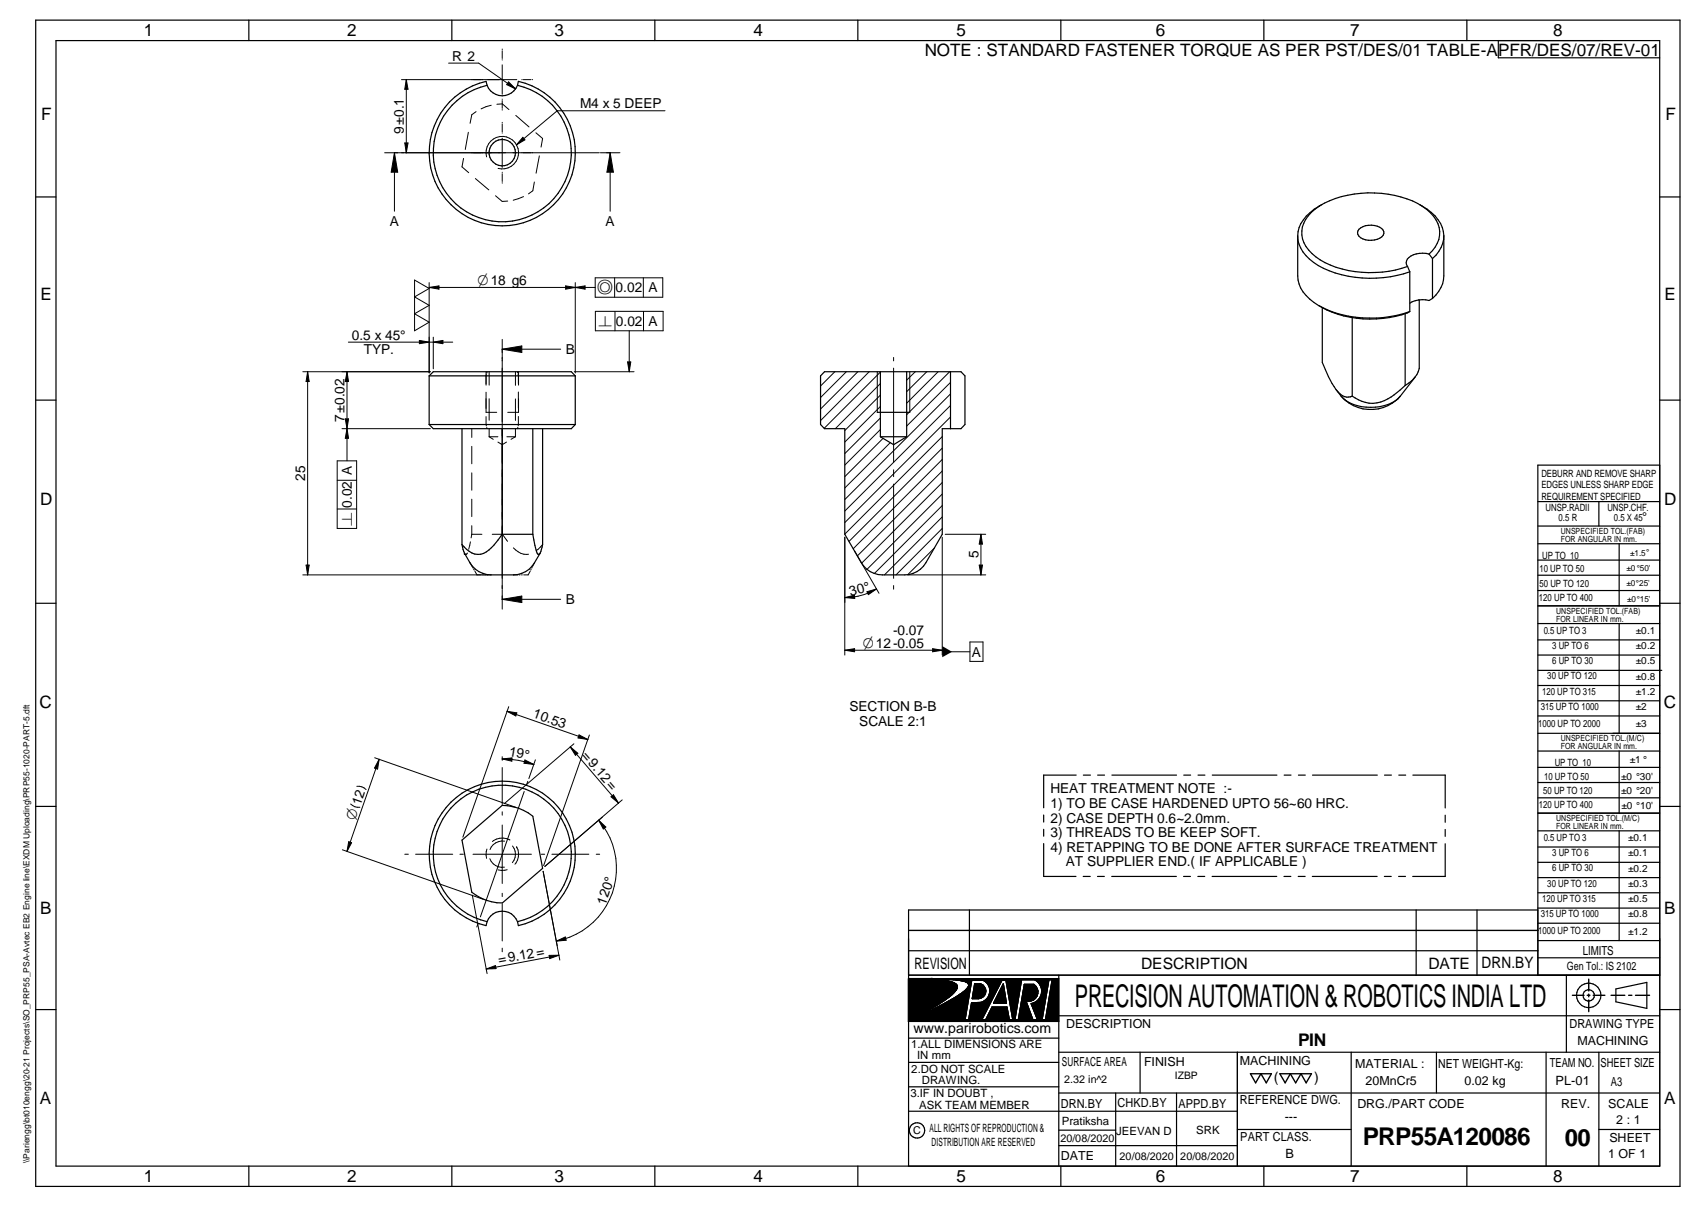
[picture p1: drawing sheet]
<svg xmlns="http://www.w3.org/2000/svg" width="420mm" height="297mm" viewBox="0 0 420 297" stroke-linecap="round" stroke-linejoin="round" font-family="sans-serif">
<g fill="none" stroke="#000" stroke-width=".3">
<path d="M8.8 5h405v287h-405zM13.8 10h395v277h-395zM61.3 5v5M111.3 5v5M161.3 5v5M211.3 5v5M261.3 5v5M311.3 5v5M361.3 5v5M369 10v4.2h39.8M120 21a4 4 0 0 0 3.7 2.6 4 4 0 0 0 3.8-2.6M120 21a17 17 0 0 0-10.3 26.2 17 17 0 0 0 28.1 0 17 17 0 0 0-10.3-26.2"/>
<path d="M120 21l-.3-1a18 18 0 0 0-10.9 27.7 18 18 0 0 0 29.8 0 18 18 0 0 0-10.9-27.7l-.2 1M8.8 48.5h5M319.6 58a8.8 8.8 0 0 0 5.1 7.4 28.7 28.7 0 0 0 22.5 1.5M319.6 58.1v9.8a7.9 7.9 0 0 0 4 6.5 27.5 27.5 0 0 0 23.6 2.3M325.6 50.3a10.2 10.2 0 0 0-5.9 6.7l-.1 1M334.7 56.4a4.5 4.5 0 0 1 5.9 .2 1.61 1.61 0 0 1-1.4 2.3 4 4 0 0 1-4.8-1.2v-.8zM349.6 50.3l.7 .5M350.3 50.8a7.5 7.5 0 0 1 4.1 8.1 8 8 0 0 1-2.5 3.6M355.6 58.1v9.8a7.7 7.7 0 0 1-2.8 5.5M408.8 48.5h5M324.9 75.2a25.8 25.8 0 0 0 22.3 1.5M325.7 75.7v13.5l.7 1.8a14.4 14.4 0 0 0 4.3 6.4 2.47 2.47 0 0 0 2.3 .1"/>
<path d="M333 78.1v19.4M346.1 77.2v17.7M346.7 65.6l.5 1.3M347.2 66.9v9.8M349.5 73.8v16.9a6.9 6.9 0 0 1-3.4 4.2M351.9 62.5a5.4 5.4 0 0 0-5.3 1.3 1.46 1.46 0 0 0 .1 1.8M351.9 62.5l.9 1.1M352.8 63.6a6.8 6.8 0 0 0 .6-10.5 23.7 23.7 0 0 0-18.2-5.5 20.5 20.5 0 0 0-12.2 4.6 6.5 6.5 0 0 0 .1 10.2 21.1 21.1 0 0 0 14 4.7 26.2 26.2 0 0 0 9.6-1.5M352.8 63.6v9.8M352.8 73.4l-.9 .6a6.1 6.1 0 0 0-4.7 .6M8.8 98.5h5M105.7 92.5l1-1h34l1 1"/>
<path d="M105.7 92.5h36M105.7 92.5v12M141.7 92.5v12M203.1 91.5h33.6l.9 1v12l-.9 1h-4.6v26l-4.1 7a6 6 0 0 1-5.2 3h-5.5a6 6 0 0 1-5.2-3l-4-7v-26h-5l-1-1v-12zM216.8 91.5v16M223.3 91.5v16M234.1 91.5v14M329.1 96a9.5 9.5 0 0 0 9.6 4.2 11.2 11.2 0 0 0 5-1.6M330.4 97.5a9.7 9.7 0 0 0 14.4 0M344.8 97.5l-.9 .9M346.1 94.9a12.7 12.7 0 0 1-8 4.4 8.9 8.9 0 0 1-5.1-1.8M348.6 92.8l-3.8 4.7"/>
<path d="M408.8 98.5h5M105.7 104.5h36M105.7 104.5l1 1h34l1-1M113.8 105.5v28.5M123.7 105.5v26M131.2 105.5v26M133.6 105.5v28.5l-.4 1.7-.5 .7a1.07 1.07 0 0 1-.7-1.1l-.8-3.8M216.1 101.5h8M216.8 107.5h6.5M216.8 107.5l3.3 1.9 3.2-1.9M408.8 114.5h-30.1v125.5M113.8 134l.6 2.1"/>
<path d="M114.4 136.1h.1M114.4 136.2h.1M114.4 136.2a8.1 8.1 0 0 0 4.5 4.9l2 .4h5.6a6 6 0 0 0 5.1-3l1.4-2.3M123.7 131.5h7.5M123.7 131.5a10.8 10.8 0 0 1-5.3 4.9 4.8 4.8 0 0 1-4.6-2.4M378.7 123.4h30.1M378.7 133.8h30.1M378.7 137.8h30.1M378.7 129.5h30.1M393.8 123.4v6.1M398.8 133.8v15.3M8.8 148.5h5"/>
<path d="M378.7 141.6h30.1M378.7 145.3h30.1M378.7 149.1h30.1M378.7 153.5h30.1M378.7 157.5h30.1M398.8 153.5v27M408.8 148.5h5M378.7 161.2h30.1M378.7 165h30.6M378.7 168.7h30.1M378.7 172.5h30.1M378.7 176.2h30.1"/>
<path d="M8.8 198.5h5M265 190.8h-8v8M266.8 190.8h1.8M270.3 190.8h1.7M273.8 190.8h16M291.5 190.8h1.7M295.1 190.8h1.6M298.6 190.8h15.9M316.3 190.8h1.7M319.8 190.8h1.7M323.2 190.8h16M341 190.8h1.7"/>
<path d="M344.5 190.8h1.7M348 190.8h7.9v8M378.7 184.8h30.1M378.7 188.8h30.1M378.7 192.6h30.1M378.7 196.3h30.1M378.7 180.5h30.1M398.8 184.8v15.3M408.8 198.5h5M113.8 206.8l9.9-8.6a11.9 11.9 0 0 1 7.5 2.7l2.4 12.8-9.9 8.5a12 12 0 0 1-7.5-2.6zM257 200.6v1.7M257 204.1v1.7"/>
<path d="M257 207.6v8.1h8M266.8 215.7h1.7M270.3 215.7h1.7M273.8 215.7h15.9M291.5 215.7h1.7M295 215.7h1.7M298.5 215.7h15.9M316.2 215.7h1.7M319.7 215.7h1.7M323.2 215.7h16M340.9 215.7h1.7M344.5 215.7h1.6"/>
<path d="M355.9 207.6v8.1h-8M355.9 200.6v1.8M355.9 204.1v1.7M378.7 200.1h30.1M378.7 204.5h30.1M378.7 208.4h30.1M378.7 212.2h30.1M378.7 216h30.1M378.7 219.7h30.1M398.8 204.5v27M120 226.8l-.3 1a18 18 0 0 1-10.9-27.7 18 18 0 0 1 29.8 0 18 18 0 0 1-10.9 27.7l-.2-1M120 226.8a4 4 0 0 1 3.7-2.6 4 4 0 0 1 3.8 2.6"/>
<path d="M120 226.8a17 17 0 0 1-10.3-26.1 17 17 0 0 1 28.1 0 17 17 0 0 1-10.3 26.1M223.8 240h185M223.8 229h154.9M223.8 234h154.9M238.7 223.9v16M260.8 240v47M348.8 223.9v16M363.8 223.9v16M378.7 223.9h-154.9v63.1M378.7 223.5h30.1M378.7 227.2h30.1M378.7 231.5h30.1"/>
<path d="M378.7 235.7h30.1M385.8 240v19M8.8 248.5h5M223.8 255.5h37M223.8 251.4h37M223.8 240.8h37M260.8 250h148M260.8 259h148M280.8 259v10M304.7 259v28M332.8 259v28M353.8 259v10"/>
<path d="M380.8 259v28M393.8 259v28M398 243.4l7.6-1.6v6.4l-7.6-1.7zM408.8 248.5h5M223.8 261.5h37M223.8 267.5h37M223.8 273.5h80.9M260.8 269h148M260.8 278.1h14M274.8 269v18M289.8 269v18M304.7 278h28.1"/>
<path d="M393.8 278h15M61.3 287v5M111.3 287v5M161.3 287v5M211.3 287v5M260.8 281.9h43.9M261.3 287v5M311.3 287v5M361.3 287v5"/>
<circle cx="123.7" cy="37.6" r="3.2"/>
<circle cx="391.3" cy="244.9" r="1.41"/>
<circle cx="391.3" cy="245" r="3"/>
<circle cx="225.9" cy="278.2" r="1.89"/>
</g>
<g fill="none" stroke="#000" stroke-width=".34">
<path d="M226.4 249.9l-2.6 1.5M226.9 249.6l-.2 .2M227.8 249.1l-.3 .2M229.3 240.8l1.5 .2M229.3 240.8l4.3 .7M229.3 240.8l5.6 .3M229.6 240.8l.4 .1M230 240.9l3.6 .1M230 240.9l-6.2-.1v10.6M230.8 241l2.8 .5M230.8 241l.5 .1M231 247.2l-7.2 4.2"/>
<path d="M231.4 247.6l-.3 .2M231.7 247.4l-.3 .2M232 241.2h.3M233.3 241h.3M233.6 241.5l.7 .1M233.6 241l1.2 .1M233.8 241.5l.2 .1M234.3 241.6l1.1 .5 .3 .5M234.3 241.6l1.1 .6M234.5 244.7l-3.6 2.6-2.8 1.7M234.8 241.1l2.9 .5M234.9 241.1l2.8 .5"/>
<path d="M234.9 245.7l-5 2.7-6.1 3M235 245.7l-5.3 2.8-5.9 2.9M235.4 243.7l-1.1 1.2-3.1 2.2M235.4 243.7l-.4 .5M235.5 243.5l-.1 .2M235.6 242.4l.1 .2M235.6 243.4l-.1 .1M235.7 242.6l-.2 .9M235.7 242.6l-.3 1.1M236 245l-1 .7M236 245l-1.1 .7M237.5 243.9l-1.5 1.1"/>
<path d="M237.7 241.6l.8 .4M237.7 241.6l.8 .4 .1 .3M238.3 243.2l-.8 .7M238.4 243l-.1 .1M238.4 241.9l.1 .1M238.5 242.9l-.1 .1M238.5 242.9l-.9 .9M238.5 242l.1 .6M238.5 242.7v.2M238.6 242.5l-.1 .2M239.3 241.2h2.8a2.94 2.94 0 0 1 1.7 3 2.94 2.94 0 0 1-2.2 2.5l-2.3 .1-.7 4.2h-1zM240.1 242.1h1.4a1.85 1.85 0 0 1 1.2 2.1 1.85 1.85 0 0 1-1.7 1.5h-1.5z"/>
<path d="M246.7 241.2h1.1l1.7 9.8h-.9l-.6-3.1h-3.7l-1.5 3.1h-1zM247.1 242.2l.8 4.7h-3.2zM251.6 241.1h3.2a3.2 3.2 0 0 1 1.7 3.3 3.2 3.2 0 0 1-2.5 2.6l1.6 4h-1.2l-1.8-4.7a2.25 2.25 0 0 0 2.8-1.2 2.25 2.25 0 0 0-.8-2.8h-2.3l-1.5 8.7h-.9zM258.3 241.1h.9l-1.7 9.9h-.9zM387.3 244.9h2.8M390.9 244.9h.7M391.3 241v2.9M391.3 244.6v.7M391.3 246.1v2.9M392.4 244.9h2.9M396.8 244.9h3.4M401.1 244.9h.8"/>
<path d="M402.8 244.9h3.5M308 264.2h5.1l-1.2 2.3-1.4-2.3-1.3 2.3zM315.2 264.2h7.8l-1.3 2.3-1.3-2.3-1.3 2.3-1.3-2.3-1.3 2.3z"/>
</g>
<g fill="#000">
<path d="M100.1 19.6l.4 2.4h-.8zM99.7 35.2h.8l-.4 2.4zM125.3 20.2l1.7 1.7-2.2-1.1zM128.8 33.8l.5 .6-2.1 1.2zM97.1 37.6l.8 4.8h-1.6zM150.3 37.6l.8 4.8h-1.6zM105.7 70.7l2.4-.3v.8zM139.3 70.4l2.4 .3-2.4 .5zM141.7 70.7l2.4-.3v.8zM75.8 91.5l.3 2.4h-.7zM85.5 91.5l.3 2.4h-.8zM103.3 83.8l2.4 .4-2.4 .4z"/>
<path d="M106.7 84.2l2.4-.4v.8zM123.7 85.9l4.8-.8v1.6zM154.5 89.1h.9l-.4 2.4zM85 103.1h.8l-.3 2.4zM85.5 105.5l.3 2.4h-.8zM75.4 139.1h.7l-.3 2.4zM241.2 139.1h.8l-.4 2.4zM241.6 131.5l.4 2.4h-.8zM123.7 147.5l4.8-.8v1.6zM208.1 147.1l2.3-.6 .1 .8zM213.5 145.6l2.3-.7-1.9 1.4zM232.1 159l2.4 1.4-2.4 1.4z"/>
<path d="M124.9 175l2.4 .4-.3 .8zM208.1 160l2.4-.4v.8zM229.7 159.6l2.4 .4-2.4 .4zM93.4 186.9l-.4 2.4-.8-.3zM123.7 186.8l2.4-.3v.8zM129.3 187l2.2 1.1-2.4-.3zM140.5 183.8l1.8 1.6-.6 .5zM142.6 180.8l2.2 1.2-2.4-.4zM150.5 196.1l.6-.5 1.2 2.1zM85.9 207.1l.7 .3-1.1 2.1zM147.4 201.8l1.8 1.7-.6 .5zM119.7 238.5l2.3-.9 .2 .8z"/>
<path d="M135.2 235.1h2.5l-2.3 .8zM137 231.6l2.2-1 .2 .8zM247.1 242.2l.8 4.7h-3.2z"/>
<path d="M223.8 240.8h5.5l4.1 .6a2.33 2.33 0 0 1 2.3 1.5l-.6 1.2-2.2 1.9-3.2 2-5.9 3.4z" fill-rule="evenodd"/>
<path d="M229.3 240.8l7.2 .5 1.8 .5 .3 .3v.5l-.4 .7-.8 .7-2.4 1.7-5.3 2.8-5.9 2.9h37v-10.6zM246.7 241.2h1.1l1.7 9.8h-.9l-.6-3.1h-3.7l-1.5 3.1h-1zM239.3 241.2h2.8a2.94 2.94 0 0 1 1.7 3 2.94 2.94 0 0 1-2.2 2.5l-2.3 .1-.7 4.2h-1zM251.6 241.1h3.2a3.2 3.2 0 0 1 1.7 3.3 3.2 3.2 0 0 1-2.5 2.6l1.6 4h-1.2l-1.8-4.7a2.25 2.25 0 0 0 2.8-1.2 2.25 2.25 0 0 0-.8-2.8h-2.3l-1.5 8.7h-.9zM258.3 241.1h.9l-1.7 9.9h-.9z" fill-rule="evenodd"/>
<path d="M240.1 242.1h1.4a1.85 1.85 0 0 1 1.2 2.1 1.85 1.85 0 0 1-1.7 1.5h-1.5z" fill-rule="evenodd"/>
</g>
<g fill="#000">
<circle cx="235.4" cy="242.2" r=".17"/>
<circle cx="235.5" cy="242.3" r=".17"/>
<circle cx="238.4" cy="241.9" r=".17"/>
</g>
<g fill="none" stroke="#000" stroke-width=".25">
<path d="M98.9 19.6h28.4M100.1 19.6l.4 2.4h-.8zM100.1 19.6v18M110.5 15.5h7.4l9.1 6.4M123.7 12.1v.1M123.7 12.5v1.9M123.7 14.7v.1M123.7 16v7.2M128.5 19.6h.1M128.9 19.6h1.9M131.1 19.6h.1M94.7 37.6h52.9"/>
<path d="M97.1 37.6v14.4M97.1 37.6l.8 4.8h-1.6zM99.7 35.2h.8l-.4 2.4zM114.2 39l-.4 2.1 1.6 1.4M115.3 32.6l-.7 4.2M117.3 27.5l-1.1 .7-.4 2.2M119.8 38.6a4 4 0 0 1 3.6-5 4 4 0 0 1 4.3 4.3 4 4 0 0 1-5 3.5M121 25.9l-2.5 .9M122.4 25.7l1.3-.1 1.6 1.4M123.7 24.4v.1M123.7 24.8v1.9M123.7 27v.1"/>
<path d="M123.7 30.1v.1M123.7 30.5v1.9M123.7 32.7v.1M123.7 34v7.2M125.3 20.2l1.7 1.7-2.2-1.1zM127 28.4l3.3 2.8M128.8 33.8l.5 .6-2.1 1.2zM132 32.7l1.6 1.4-.3 2.1M132.8 38.4l-.8 4.2M147.9 37.6h4.8M150.3 37.6l.8 4.8h-1.6zM150.3 37.6v14.4"/>
<path d="M163.8 27.3h-26.6l-10 8.3M117.1 43.9l3.3 2.8M122 48.2l1.7 1.4 1.3-.1M123.7 42.4v.1M123.7 42.8v1.9M123.7 45v.1M128.9 48.4l-2.5 .9M131.6 44.8l-.4 2.1-1 .8M102.1 68.9l3.6 2.1-3.6 2.1 3.6 2-3.6 2.1 3.6 2.1-3.6 2.1zM105.7 69.6v22.2M105.7 70.7l2.4-.3v.8zM105.7 70.7h40.9"/>
<path d="M139.3 70.4l2.4 .3-2.4 .5zM141.7 69.6v22.2M141.7 70.7l2.4-.3v.8zM146.6 68.4h16.6v4.8h-16.6zM146.6 76.6h16.7v4.8h-16.7zM151.4 68.4v4.8M151.5 76.6v4.8M158.4 68.4v4.8M158.5 76.6v4.8M74.6 91.5h31.4M75.8 91.5l.3 2.4h-.7zM75.8 91.5v50"/>
<path d="M85.5 91.5l.3 2.4h-.8zM85.5 91.5v21.9M85.8 84.2h25.7M103.3 83.8l2.4 .4-2.4 .4zM106.7 83v7.8M106.7 84.2l2.4-.4v.8zM119.7 91.5v3.3M119.7 96.5v5h2.6M119.8 92.2l-.1 .3M120 91.5l-.1 .3M120.5 91.5v3.3M120.5 98.1v5.3"/>
<path d="M123.7 83.5v61.5M123.7 85.9h14.4M123.7 85.9l4.8-.8v1.6zM126.9 91.5v3.3M126.9 98.2v5.3M127.5 91.5v.3M127.6 92.2l.1 2.2M127.7 96.5v4M127.7 91.5v3.3M127.7 98.1v3.4h-2.7M141.4 91.5h14.8M154.5 89.1h.9l-.4 2.4z"/>
<path d="M155 81.4v10.1M205.6 91.5l-3.5 3.5M208.4 91.5l-6.3 6.3M211.3 91.5l-9.2 9.2M214.1 91.5l-12 12M216.1 91.5v10M216.8 91.6l-13.8 13.8M216.8 94.4l-11.1 11.1M216.8 97.2l-8.7 8.8M220.1 88v.8M220.1 90.6v23.2M224.1 91.5v10"/>
<path d="M225.4 91.5l-2.1 2.1M228.3 91.5l-5 4.9M231 91.5l-7.7 7.7M233.9 91.5l-10.6 10.6M234.1 94.1l-10.8 10.8M234.1 96.9l-26 26M234.1 99.8l-26 26M83 118.2h4.8M83 113.4h4.8v16.6h-4.8zM84.2 105.5h21.8M85 103.1h.8l-.3 2.4zM85.5 105.5l.3 2.4h-.8z"/>
<path d="M116.2 105.5v2.2M116.2 109.9v4.2M116.2 116.4v4.2M119.7 102.5l.1 2.3M119.9 105.2l.1 .3M120.5 107.5h2.1M120.5 105.5v2M120.5 107.5l1 .6M122.6 108.8l1.1 .6 1-.6M123.7 105.5v2.2M123.7 109.9v4.2M123.7 116.4v4.2"/>
<path d="M124.8 107.5h2.1M126.9 105.5v2M126.9 107.5l-1.1 .6M127.5 105.2v.3M127.7 102.5l-.1 2.3M216.8 100l-8.7 8.8M216.8 102.9l-8.7 8.7M216.8 105.7l-8.7 8.8M217.5 107.9l-9.4 9.4M219.3 108.9l-11.2 11.2M220.1 115.6v1.7M220.1 119.1v23.2"/>
<path d="M232.1 107.4l-24 24M232.1 110.3l-23 22.9M232.1 113.1l-22 21.9M232.1 115.9l-21 20.9M232.1 118.7l-19.9 19.9M234.1 102.6l-26 26M234.1 105.5h-.1M75.4 139.1h.7l-.3 2.4zM83 125.3h4.8M115.1 136.1l-.3 .3-.4-.2M115.7 138.5l.5 .9M115.9 133.3l-.5 1.9"/>
<path d="M116.2 131.5h2.5M116.2 131.5l-.2 .9M116.2 122.9v4.2M116.2 129.4v2.1M116.4 139.6l.1 .2M121.2 131.5h2.5M123.7 129.4v2.1l1.3 1.7M123.7 122.9v4.2M126.4 134.8a4.1 4.1 0 0 0 3.8 1.6M131.1 139.6l-.1 .2M131.6 138.5l-.4 .9M133.6 134l-1.5 1.5"/>
<path d="M208.1 132.2v29M210.5 135.6l6 10.4M230.2 134.8l-6.6 6.6M232.1 121.6l-18.6 18.5M232.1 124.4l-16.8 16.7M232.1 127.2l-14.3 14.3M232.1 130l-11.4 11.5M232.1 132.2v29M232.8 131.5h10M241.2 139.1h.8l-.4 2.4zM241.6 131.5l.4 2.4h-.8zM241.6 131.5v10"/>
<path d="M74.6 141.5h46.3M116.7 140.1l.1 .2M117 140.5l.5 1M123.7 145.1v4.8M123.7 147.5l4.8-.8v1.6zM123.7 147.5h14.4M126.5 141.5h1M127.8 141.5h.3M128.4 141.5h.2M130.6 140.5l-.5 1h-1.1M130.8 140.1l-.1 .2M208.1 147.1l2.3-.6 .1 .8z"/>
<path d="M213.5 145.6l2.3-.7-1.9 1.4zM215.8 144.9a15 15 0 0 1-7.7 2.2M220.1 144.1v.9M223.6 141.5h19.2M229.7 159.6l2.4 .4-2.4 .4zM238.9 158h3.2v4.8h-3.2zM124.9 175l2.4 .4-.3 .8zM124.9 175l19.9 7M125.3 173.9l-11.3 32.1M208.1 160l2.4-.4v.8zM208.1 160h24M232.1 160.4h6.8"/>
<path d="M86.3 197.9a2.7 2.7 0 0 0 2.3 .8M87.9 193.5a2.7 2.7 0 0 1 2.3 .8M92.3 186.5l34.7 12.2M93.4 186.9l-.4 2.4-.8-.3zM93.4 186.9l-7.9 22.6M123.7 186.2v.9M123.7 188.9v9.1M123.7 199.8v.8M123.7 186.8l2.4-.3v.8zM123.7 186.8a23.1 23.1 0 0 1 7.8 1.3M129.1 194.8l-10.8 30.8M129.3 187l2.2 1.1-2.4-.3z"/>
<path d="M130 192.3l-.3 .8M131.9 187l-1.7 4.6M140.5 183.8l1.8 1.6-.6 .5zM140.5 183.8l11.8 13.9M141.3 183l-17.1 14.7M142.6 180.8l2.2 1.2-2.4-.4zM145.1 180.9l-11.2 32.1M150.5 196.1l.6-.5 1.2 2.1zM153.2 196.8l-19 16.4M84.3 209.1l34.7 12.2M85.9 207.1l.7 .3-1.1 2.1zM99.7 210.2h.9"/>
<path d="M102.4 210.2h9.1M113.3 210.2h.8M116.5 210.2h14.4M119.9 209l-.2 1.4 .1 .8M120.6 211.3a3.3 3.3 0 0 0 3.6 2.1M123.7 203v14.4M123.7 219.8v.8M124.3 207a3.3 3.3 0 0 0-3.6 2.1M124.9 214l-1.4 .2-.8-.1M125.6 206.7a4 4 0 0 0-4.3 .4M126.2 208.2a3.2 3.2 0 0 1 0 4.1M127.2 208.4h.1"/>
<path d="M127.2 208.4a3.8 3.8 0 0 1-.4 4.3M133.3 210.2h.8M133.8 214.4l4.1 21.9M135.9 210.2h9.1M146.8 210.2h.9M147.4 201.8l1.8 1.7-.6 .5zM147.4 201.8a18.2 18.2 0 0 1-10.4 29.8M116.3 220.3l3.7 19.3M117.7 227.3l-.3 .8M119.7 238.5l2.3-.9 .2 .8zM123.7 222.5v9.1M123.7 233.3v.9"/>
<path d="M135.2 235.1h2.5l-2.3 .8zM137 231.6l2.2-1 .2 .8zM137.7 235.1l-18 3.4"/>
</g>
<text font-size="7.7" x="264.7" y="247.9">PRECISION AUTOMATION &amp; ROBOTICS INDIA LTD</text>
<text font-size="6" x="335.6" y="281.7">PRP55A120086</text>
<text font-size="5.9" x="385.4" y="282.1">00</text>
<text font-size="4.3" x="319.7" y="257.4">PIN</text>
<g font-size="4.2">
<text x="35.4" y="9">1</text>
<text x="85.5" y="8.9">2</text>
<text x="136.6" y="9">3</text>
<text x="185.6" y="9">4</text>
<text x="235.6" y="9">5</text>
<text x="284.6" y="8.8">6</text>
<text x="332.6" y="9">7</text>
<text x="382.6" y="9">8</text>
<text x="227.7" y="13.8">NOTE : STANDARD FASTENER TORQUE AS PER PST/DES/01 TABLE-A</text>
<text x="369" y="13.7">PFR/DES/07/REV-01</text>
<text x="10.1" y="29.6">F</text>
<text x="410.2" y="29.6">F</text>
<text x="9.9" y="73.9">E</text>
<text x="409.9" y="73.9">E</text>
<text x="9.9" y="124.2">D</text>
<text x="409.9" y="124.2">D</text>
<text x="9.7" y="174.3">C</text>
<text x="409.7" y="174.3">C</text>
<text x="9.9" y="225">B</text>
<text x="409.8" y="225">B</text>
<text x="9.8" y="271.7">A</text>
<text x="409.8" y="271.7">A</text>
<text x="35.4" y="291">1</text>
<text x="85.5" y="290.9">2</text>
<text x="136.6" y="291">3</text>
<text x="185.6" y="291">4</text>
<text x="235.6" y="291">5</text>
<text x="284.6" y="290.8">6</text>
<text x="332.6" y="291">7</text>
<text x="382.6" y="291">8</text>
</g>
<g font-size="3.9">
<text x="225.2" y="238.6">REVISION</text>
<text x="281" y="238.6">DESCRIPTION</text>
<text x="351.8" y="238.4">DATE</text>
<text x="364.9" y="238.3">DRN.BY</text>
</g>
<g font-size="3.7">
<text x="117.6" y="70.1">O18 g6</text>
<text x="147.1" y="72">a</text>
<text x="147.4" y="80.2">n</text>
<text x="86.6" y="129.3" transform="rotate(-90 86.6 129.3)">n</text>
<text x="212.5" y="159.4">O12-0.05</text>
<text x="87.4" y="202.1" transform="rotate(-71 87.4 202.1)">O 12</text>
</g>
<g font-size="3.5">
<text x="224.9" y="254.3">www.parirobotics.com</text>
<text x="313.7" y="266.2">(</text>
<text x="323.7" y="266.2">)</text>
</g>
<g font-size="3.4">
<text x="111.3" y="14.9">R 2</text>
<text x="142.9" y="26.7">M4 x 5 DEEP</text>
<text x="99.5" y="33" transform="rotate(-90 99.5 33)">9±0.1</text>
<text x="96" y="55.6">A</text>
<text x="149.1" y="55.6">A</text>
<text x="151.6" y="72">0.02 A</text>
<text x="86.6" y="83.6">0.5 x 45°</text>
<text x="151.7" y="80.2">0.02 A</text>
<text x="89.6" y="87.2">TYP.</text>
<text x="139.4" y="87.1">B</text>
<text x="84.8" y="103.8" transform="rotate(-90 84.8 103.8)">7±0.02</text>
<text x="75.2" y="118.4" transform="rotate(-90 75.2 118.4)">25</text>
<text x="86.6" y="125" transform="rotate(-90 86.6 125)">0.02 A</text>
<text x="241" y="137.4" transform="rotate(-90 241 137.4)">5</text>
<text x="139.4" y="148.7">B</text>
<text x="209.5" y="146.6" transform="rotate(-15 209.5 146.6)">30°</text>
<text x="220" y="156.3">-0.07</text>
<text x="239.4" y="161.6">A</text>
<text x="131.1" y="176.6" transform="rotate(19 131.1 176.6)">10.53</text>
<text x="209.2" y="175">SECTION B-B</text>
<text x="211.6" y="178.6">SCALE 2:1</text>
<text x="125.2" y="186.1" transform="rotate(10 125.2 186.1)">19°</text>
<text x="143.1" y="186" transform="rotate(49 143.1 186)">=9.12=</text>
<text x="258.7" y="195.2">HEAT TREATMENT NOTE :-</text>
<text x="258.7" y="198.8">1) TO BE CASE HARDENED UPTO 56~60 HRC.</text>
<text x="258.7" y="202.4">2) CASE DEPTH 0.6~2.0mm.</text>
<text x="258.7" y="206">3) THREADS TO BE KEEP SOFT.</text>
<text x="258.7" y="209.6">4) RETAPPING TO BE DONE AFTER SURFACE TREATMENT</text>
<text x="262.5" y="213.2">AT SUPPLIER END.( IF APPLICABLE )</text>
<text x="149.1" y="222.8" transform="rotate(-71 149.1 222.8)">120°</text>
<text x="123" y="237.2" transform="rotate(-11 123 237.2)">=9.12=</text>
</g>
<g font-size="3.1">
<text x="404.4" y="128.3">°</text>
<text x="389.8" y="234.9">LIMITS</text>
<text x="262.6" y="253">DESCRIPTION</text>
<text x="386.5" y="253">DRAWING TYPE</text>
<text x="388.5" y="257.1">MACHINING</text>
<text x="261.5" y="262.3">SURFACE AREA</text>
<text x="281.8" y="262.3">FINISH</text>
<text x="305.4" y="262.2">MACHINING</text>
<text x="333.8" y="262.8">MATERIAL :</text>
<text x="354.2" y="262.7">NET WEIGHT-Kg:</text>
<text x="381.7" y="262.6">TEAM NO.</text>
<text x="394.2" y="262.6">SHEET SIZE</text>
<text x="336.3" y="267.1">20MnCr5</text>
<text x="360.7" y="267">0.02 kg</text>
<text x="383.1" y="267.1">PL-01</text>
<text x="396.7" y="267.4">A3</text>
<text x="261.3" y="272.6">DRN.BY</text>
<text x="275.2" y="272.5">CHKD.BY</text>
<text x="290.3" y="272.7">APPD.BY</text>
<text x="305.4" y="271.8">REFERENCE DWG.</text>
<text x="316.4" y="275.9">---</text>
<text x="334.3" y="272.8">DRG./PART CODE</text>
<text x="384.5" y="272.7">REV.</text>
<text x="396.1" y="272.6">SCALE</text>
<text x="305.5" y="280.8">PART CLASS.</text>
<text x="396.4" y="281.1">SHEET</text>
<text x="398.1" y="276.5">2 : 1</text>
<text x="261.3" y="285.6">DATE</text>
<text x="316.6" y="284.9">B</text>
<text x="396.1" y="284.9">1 OF 1</text>
</g>
<g font-size="2.8">
<text x="385.9" y="238.7">Gen Tol.: IS 2102</text>
<text x="224.4" y="257.9">1.ALL DIMENSIONS ARE</text>
<text x="224.4" y="264">2.DO NOT SCALE</text>
<text x="225.9" y="260.7">IN mm</text>
<text x="227.1" y="266.8">DRAWING.</text>
<text x="224.2" y="270">3.IF IN DOUBT ,</text>
<text x="226.4" y="272.8">ASK TEAM MEMBER</text>
<text x="228.9" y="278.7">ALL RIGHTS OF REPRODUCTION &amp;</text>
<text x="261.5" y="276.8">Pratiksha</text>
<text x="274.9" y="279.2">JEEVAN D</text>
<text x="294.6" y="279.1">SRK</text>
<text x="229.4" y="282.1">DISTRIBUTION ARE RESERVED</text>
</g>
<g font-size="2.7">
<text x="262.1" y="266.5">2.32 in^2</text>
<text x="224.9" y="279.2">C</text>
<text x="261.1" y="281">20/08/2020</text>
<text x="275.7" y="285.5">20/08/2020 20/08/2020</text>
</g>
<g font-size="2.5">
<text x="379.6" y="117.4">DEBURR AND REMOVE SHARP</text>
<text x="379.6" y="120.2">EDGES UNLESS SHARP EDGE</text>
<text x="379.6" y="123">REQUIREMENT SPECIFIED</text>
<text x="380.7" y="125.9">UNSP.RADII</text>
<text x="395.9" y="125.8">UNSP.CHF.</text>
<text x="383.9" y="128.3">0.5 R</text>
<text x="397.5" y="128.2">0.5 X 45</text>
<text x="379.8" y="137.5">UP TO 10</text>
<text x="379.1" y="140.9">10 UP TO 50</text>
<text x="379" y="147.9">120 UP TO 400</text>
<text x="379.2" y="144.4">50 UP TO 120</text>
<text x="380.2" y="155.9">0.5 UP TO 3</text>
<text x="402.9" y="156">±0.1</text>
<text x="382.3" y="159.7">3 UP TO 6</text>
<text x="402.9" y="159.7">±0.2</text>
<text x="381.1" y="167.2">30 UP TO 120</text>
<text x="382.3" y="163.4">6 UP TO 30</text>
<text x="402.9" y="163.5">±0.5</text>
<text x="402.9" y="167.3">±0.8</text>
<text x="379.8" y="170.9">120 UP TO 315</text>
<text x="402.9" y="171">±1.2</text>
<text x="378.8" y="178.9">1000 UP TO 2000</text>
<text x="379.5" y="174.7">315 UP TO 1000</text>
<text x="402.9" y="174.8">±2</text>
<text x="402.9" y="179">±3</text>
<text x="380.3" y="192">10 UP TO 50</text>
<text x="382.9" y="188.6">UP TO 10</text>
<text x="399.3" y="191.9">±0 °30'</text>
<text x="401.4" y="187.7">±1 °</text>
<text x="380.1" y="195.4">50 UP TO 120</text>
<text x="399.3" y="195.3">±0 °20'</text>
<text x="379" y="198.9">120 UP TO 400</text>
<text x="399.3" y="199.1">±0 °10'</text>
<text x="380.2" y="206.9">0.5 UP TO 3</text>
<text x="401" y="207">±0.1</text>
<text x="382.3" y="210.7">3 UP TO 6</text>
<text x="382.3" y="214.4">6 UP TO 30</text>
<text x="401" y="210.7">±0.1</text>
<text x="401" y="214.5">±0.2</text>
<text x="379.8" y="222">120 UP TO 315</text>
<text x="381.1" y="218.2">30 UP TO 120</text>
<text x="401" y="218.2">±0.3</text>
<text x="401" y="222">±0.5</text>
<text x="379.5" y="225.7">315 UP TO 1000</text>
<text x="401" y="225.8">±0.8</text>
<text x="378.8" y="230">1000 UP TO 2000</text>
<text x="401" y="230">±1.2</text>
<text x="289.4" y="265.6">IZBP</text>
</g>
<g font-size="2.1">
<text x="384.4" y="131.3">UNSPECIFIED TOL.(FAB)</text>
<text x="384.4" y="133.4">FOR ANGULAR IN mm.</text>
<text x="401.5" y="136.9">±1.5°</text>
<text x="400.5" y="140.6">±0 °50'</text>
<text x="400.6" y="144.3">±0°25'</text>
<text x="400.7" y="148">±0°15'</text>
<text x="383.2" y="151">UNSPECIFIED TOL.(FAB)</text>
<text x="383.2" y="153.1">FOR LINEAR IN mm.</text>
<text x="384.4" y="182.3">UNSPECIFIED TOL.(M/C)</text>
<text x="384.4" y="184.4">FOR ANGULAR IN mm.</text>
<text x="383.2" y="202">UNSPECIFIED TOL.(M/C)</text>
<text x="383.2" y="204.1">FOR LINEAR IN mm.</text>
<text x="7.2" y="286.3" transform="rotate(-90 7.2 286.3)">\\Pariengg\bt010engg\20-21 Projects\SO_PRP55_PSA-Avtec EB2 Engine line\EXDM Uploading\PRP55-1020-PART-5.dft</text>
</g>
</svg>
